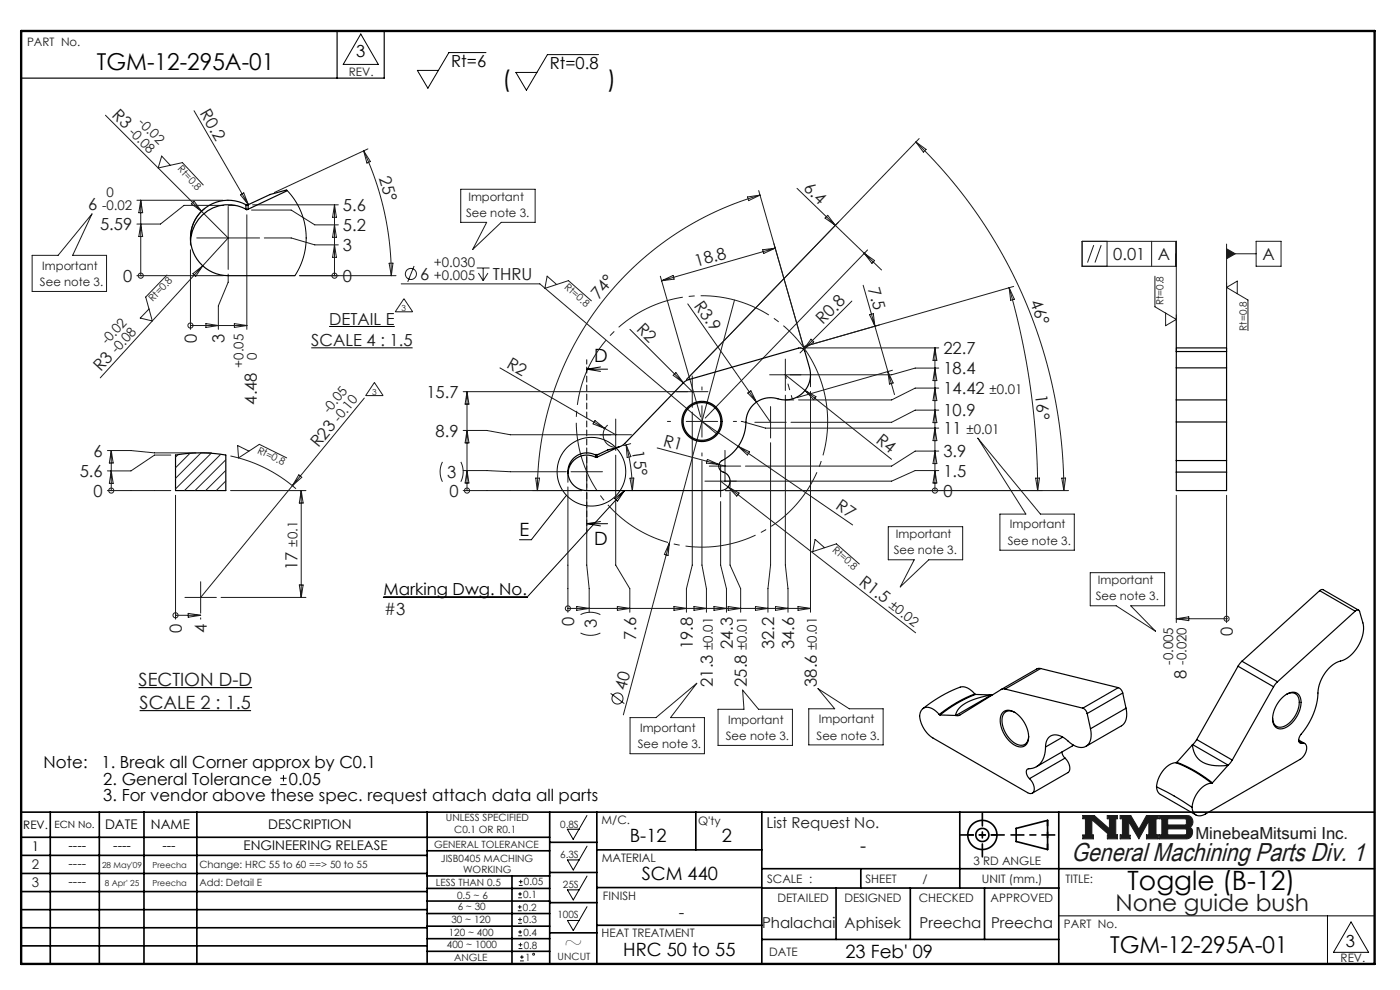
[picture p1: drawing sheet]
<svg xmlns="http://www.w3.org/2000/svg" width="297mm" height="210mm" viewBox="0 0 297 210" stroke-linecap="round" stroke-linejoin="round" font-family="sans-serif">
<g fill="none" stroke="#000" stroke-width=".35">
<path d="M4.5 172.3h287.1M4.5 177.6h112.1M10.7 172.3v32.2M21.1 172.3v32.2M30.5 172.3v32.2M41.8 172.3v32.2M90.6 172.3v32.2M116.6 172.3v32.2M116.6 178.7h10M126.6 172.3v32.2M147.6 172.3v8M161.6 172.3v32.2"/>
<path d="M203.6 172.3v16.1M215.6 175.7l6.6-1.7v6.2l-6.6-1.7zM224.6 172.3v32.2M4.5 185.3h86.1M4.5 181.4h86.1M4.5 189.1h86.1M4.5 193h86.1M4.5 196.8h86.1M90.6 199.1h26M90.6 193.8h26M90.6 188.5h26M90.6 191.1h26"/>
<path d="M90.6 180.5h26M90.6 185.8h26M90.6 196.5h26M108.6 185.8v18.5M116.6 185.1h10M116.6 191.5h10M116.6 197.9h10M126.6 196.3h35M126.6 188.3h35M126.6 180.3h35M161.6 184.3h130M161.6 199.3h63"/>
<path d="M161.6 188.4h63M177.4 188.4v10.9M182.6 184.3v4.1M193.1 188.4v10.9M208.9 188.4v10.9M4.5 200.6h86.1M90.6 201.8h26"/>
<circle cx="208.4" cy="177.1" r="3.1"/>
<circle cx="208.4" cy="177.1" r="1.39"/>
</g>
<g fill="none" stroke="#191924" stroke-width=".21">
<path d="M6.8 54.2h5.5l7.2-8.8-4.1 8.8h7.2v7.6h-15.8zM97.7 40.1h15.8v7.1h-7.2l-6 5.7 2.9-5.7h-5.5zM207.4 92.9l13.3 16.1h7.2v7.7h-15.8v-7.7h5.5zM188.4 111.7h15.8v7h-7.2l-6 5.8 2.9-5.8h-5.5zM231.3 121.5h15.8v7h-7.2l5.2 5.4-8.3-5.4h-5.5zM133.7 152.2h5.5l8.6-7.3-5.5 7.3h7.1v7.7h-15.7zM152.3 150.5h5.5l-.3-4.1 3.4 4.1h7.2v7.6h-15.8zM173.5 146.1l6.7 4.2h7.2v7.7h-15.8v-7.7h5.5zM229.7 173h2.4l3.3 2.8v-2.1h-.5v-.7h2.2v.7h-.4v3.4h.4v.8h-2.2v-.8h.4l-3.7-3.2v3.2h.4v.8h-2.3v-.8h.6v-3.4h-.6zM237.6 173h2.3l1.7 2.9 1.6-2.9h2.5v.7h-.5v3.4h.5v.8h-2.5v-.8h.5v-3l-2.1 3.8-2.1-3.6v2.9h.3v.7h-2.2v-.8h.5v-3.4h-.5zM245.9 173h6a1.34 1.34 0 0 1 1.1 1 1.34 1.34 0 0 1-.6 1.5 1.33 1.33 0 0 1 .5 1.4 1.33 1.33 0 0 1-1.2 1h-5.8v-.8h.6v-3.4h-.6zM247.7 173.7h3.8l.2 .2v.8l-.3 .3h-3.7z"/>
<path d="M247.7 175.8h3.8l.2 .3v.7l-.3 .3h-3.7z"/>
</g>
<path d="M76.5 7.2l3.8 6.5h-7.5zM124.5 173l-2.9 5-1.2-2.1h2.4M124.5 179.5l-2.9 5.1-1.2-2.2h2.4M124.5 185.8l-2.9 5.1-1.2-2.1h2.4M124.5 192.3l-2.9 5.1-1.2-2.1h2.4M224.6 194.3h67M281.6 194.3v10.2M286.6 195.6l3.7 6.4h-7.4z" fill="none" stroke="#000" stroke-width=".21"/>
<path d="M4.5 6.6h287.1" fill="none" stroke="#000" stroke-width=".21" stroke-dasharray="6.3 1.3 1.3 1.3" stroke-dashoffset="1.9"/>
<path d="M71.5 6.6v10M81.5 6.6v10h-77" fill="none" stroke="#000" stroke-width=".25"/>
<path d="M205.3 177.1h6.2M222.2 174v6.2" fill="none" stroke="#000" stroke-width=".35" stroke-dasharray="15.2 1.3 1.3 1.3" stroke-dashoffset="14.1"/>
<path d="M203.8 177.1h9.2M208.4 172.5v9.2M214.5 177.1h9.3" fill="none" stroke="#000" stroke-width=".35" stroke-dasharray="15.2 1.3 1.3 1.3" stroke-dashoffset="12.5"/>
<path d="M4.5 6.6h287.1v197.9h-287.1z" fill="none" stroke="#000" stroke-width=".5"/>
<path d="M229.7 173v.7h.6v3.4h-.6v.8h2.3v-.8h-.4v-3.2l3.7 3.2h-.4v.8h2.2v-.8h-.4v-3.4h.4v-.7h-2.2v.7h.5v2.1l-3.3-2.8zM237.6 173v.7h.5v3.4h-.5v.8h2.2v-.7h-.3v-2.9l2.1 3.6 2.1-3.8v3h-.5v.8h2.5v-.8h-.5v-3.4h.5v-.7h-2.5l-1.6 2.9-1.7-2.9zM247.7 175.8h3.8l.2 .3v.7l-.3 .3h-3.7zM245.9 173v.7h.6v3.4h-.6v.8h6.3l.5-.5 .3-.8-.1-.7-.5-.4a1.34 1.34 0 0 0 .6-1.5 1.34 1.34 0 0 0-1.1-1zM247.7 173.7h3.7l.3 .2v.9l-.3 .2h-3.7z" fill-rule="evenodd" fill="#191924"/>
<g fill="none" stroke="#191924" stroke-width=".21">
<path d="M22.4 24.4l26 26.1-27.1 29.6M36.1 35.1l-1.8-2-.7 2.5 5.1-1.1 4.4 4.7M41.2 23.5l11.5 19.9M77.1 32l1.5 2.3-.8 .3zM77.1 32a62.6 62.6 0 0 1 5.9 26.5M78.1 31.6l-19.9 9.2M169.1 40l17.9 17.3M194.3 30.1l2.2 1.6-.6 .6zM194.3 30.1a102.8 102.8 0 0 1 31.4 74M195 29.4l-49.4 51.1M29 58.5h18.4M29 42.5h18.3"/>
<path d="M29.9 42.5v16M29.9 42.5l.4 2.6h-.9zM29.9 47.5l.4 2.7h-.9zM29.9 58.5h.1M35.4 58.3l-4.5 4.7 1.4 5.1-2.5-.6 1.8-2M40.4 53v16.9M40.9 58.1l2.1-1.7-1.5 2.2zM41.2 42.7l1.5 2.1-2.1-1.6zM41.7 50.5h13.4M43.5 44.2a8 8 0 0 0-3.1 5.8M47.5 43.6h-8.5l-5 3.9h-5M48.4 58.1v1.8l-2.1 5v5"/>
<path d="M48.4 43.8v13.3M51 41.3l.7-.4 1 2.5zM52.4 45.6v24.3M53.4 44.6h8.4l5 3.1h5M53.6 43.5h18.2M56.1 50.5h5.7l5 1.4h5M63.6 58.5h20.4M71 43.5v15M71 51.9l.4 2.7h-.8zM71 43.5l.4 2.6h-.8zM71 47.7l.4 2.6h-.8zM71 58.5h.1"/>
<path d="M82.6 55.8h.8l-.4 2.7zM87.8 56.4l-1.3 3.4M101.2 56.9h2.6M101.5 57.9l1 1.6M102.5 56.9v2.6M103.5 57.9l-1 1.6M140.1 58.6l8.5 29.8M140.4 59.6l2.4-1.2 .2 .8zM158.6 41.8l2.6-.4-2.4 1.2zM161 40.4l9.5 33.2M161.2 41.4a65.2 65.2 0 0 0-47.2 62.7M161.8 53l2.7-.4-2.5 1.2z"/>
<path d="M164.5 52.6l-24.1 7M175.6 45.7l1.6 2.1-2.2-1.5zM183.4 53.7l2.1 1.6-.5 .6zM184 53l-34.4 35.7M232 52l-1.3 3.7M233.6 52l-1.3 3.7M234.9 51.2v5.3M244.3 51.2v5.3M245 58.6v6.5l4.5 2.7-2.2 1.3v-2.7M249.5 56.5h-19.9v-5.3h19.9v23.4M260.2 52.8l1.9 1-1.9 1.1zM260.2 51.8v22.8"/>
<path d="M260.2 53.8h6.3M266.5 51.2h5.3v5.3h-5.3zM40.4 69.1h.1M40.4 69.1h12M43.7 68.6l2.6 .5-2.6 .4zM49.7 68.6l2.7 .5-2.7 .4zM85.1 60.2h29.4l37.5 31.8M85.7 63.4l1.8 2.7h-3.7zM106.1 78l24.5 14.2M118.1 60.4l-2-1.8-.5 2.6 5-1.7 4.9 4.3M133.6 69.9l13.3 13.2M143.4 79l1.6 2.2-2.2-1.6z"/>
<path d="M145.9 64.5l17.6 25.1M146.9 79.7v6.7M155.8 63.6l-13.8 51.6M166.6 76.2v6.6M166.6 79.5l22.5 17.9M170.9 73.8h28.3M172.1 72l.5 .5-2.1 1.6zM180.7 63.9l-11 11M183.1 60.5l5.3 18.3M184.5 66.8l.8-.3 .3 2.7zM188.4 78.8l1.4 4.9M188.4 78.8l1.1 2.4-.8 .3z"/>
<path d="M189.3 78.5l-20.3 5.9M198.3 73.8v30.3M198.3 78.1l.4 2.6h-.8zM198.3 73.8l.4 2.6h-.8zM199.2 78.1h-5l-5 1.4h-25.9M214.1 61l1.1 2.5-.8 .2zM214.1 61a156.1 156.1 0 0 1 6 43.1M215 60.8l-44.6 12.8M262.5 62.3v-2.7l-2.3 1.4 4.5 2.6v6.5M22.8 95.6h5l5 .5h8.8M23.6 95.6v8.5M23.6 99.9l.4 2.6h-.8z"/>
<path d="M23.6 95.6l.4 2.6h-.8zM36.2 96.5h-3.4l-5 3.4h-5M48.9 96.7a30.7 30.7 0 0 1 13.9 7M52.8 95.7l-2.4-1.2 .2 2.6 4.4-2.8 5.8 2.8M77.3 84.4l-34.7 42.3M79.4 81.1l1.9 2.8h-3.7zM93.9 98a4.7 4.7 0 0 0 0 4.2M97.8 98a4.7 4.7 0 0 1 0 4.2M98.3 99.8h5l5 .3h11.8M98.3 83.1h51.9M98.3 91.3h5l5 .9h25.7M99.1 99.8l.4 2.7h-.8z"/>
<path d="M99.1 83.1v21M99.1 83.1l.4 2.6h-.8zM99.1 91.3l.4 2.7h-.8zM124.5 96.7v6.7M126.2 89.2l2.1 1.7-2.5-1zM128.9 90.2a2.67 2.67 0 0 0-.8 2.8 2.67 2.67 0 0 0 2.3 1.9M130.6 88.9v6.7M130.6 96.6v23.3l3 5v5M132.8 94.4l1 2.5-.8 .1zM132.8 94.4a36.4 36.4 0 0 1 1.3 9.7M133.8 94.1l-1.5 .4M139.4 95l14.4 3.9"/>
<path d="M145.6 89.4h6.6M146.9 87.4v32.5l-1.3 5v5M148.9 97.7v22.2l1 5v5M148.9 86.1v6.6M148.9 89.4l7.7 5.3M150.1 97.4l2.4 1.1-2.6-.3zM150.5 98.9h6.6M152.9 98.7v6.7M153.8 95.5v6.7M156.6 94.7l24.3 16.7M156.6 94.7l2.4 1.1-.4 .7zM157.2 89.4l5.2 1.4h36.8"/>
<path d="M158.6 83.4l.7-.5 1.2 2.4zM160.1 89.6h6.7M163.5 86.2v6.7M163.5 93.9v26l-.6 5v5M166.6 83.8v36.1l.6 5v5M170.8 82.8l2.3 1.4-.5 .6zM171.9 83v46.9M198.3 90.8l.4 2.7h-.8zM198.3 99.8l.4 2.7h-.8zM198.3 82.3l.4 2.7h-.8zM198.3 87l.4 2.6h-.8zM198.3 95.7l.4 2.6h-.8z"/>
<path d="M199.2 95.7h-5l-5 3.2h-31.1M199.2 99.8h-5l-5 2.3h-39.7M199.2 87h-5l-5 2.6h-21.4M199.2 82.3h-5l-5 2.5h-19.8M22.8 104.1h13.4M23.6 104.1h.1M37.2 105.1v26.2M48.9 104.1h16M63.4 100.7l.6 .5-2 1.8zM63.9 104.1v22.6M63.9 104.1l.4 2.6h-.8zM98.3 104.1h25.2"/>
<path d="M99.1 104.1h.1M113.6 101.4h.9l-.5 2.7zM120.5 103.3v26.6M121.1 100.1h6.7M124.5 104.4v15.5l.5 5v5M133.6 101.4h.9l-.4 2.7zM142 115.2l-9.8 36.4M142 115.2l-.3 2.6-.8-.2zM152.9 106.4v13.5l1.2 5v5M152.9 102.1l41.3 32.1M153.9 104.1h72.8M154.5 103.3l2.3 1.3-.5 .6z"/>
<path d="M154.9 104.4v15.5l2.2 5v5M174.9 116.2l-2-1.8-.5 2.6 5-1.6 4.9 4.2M198.3 104.1h.1M219.7 101.4h.8l-.4 2.7zM225.2 101.4h.9l-.4 2.7zM249.5 105.1v27M260.2 105.1v27M37.2 130.5h.1M37.2 130.5h5.4M39.2 126.7h6.7M39.9 130.1l2.7 .4-2.7 .4zM42.6 123.4v6.7"/>
<path d="M42.6 131.1v.2M46.9 126.7h18M63.5 124.1h.8l-.4 2.6zM120.5 129.1h.1M120.5 129.1h51.4M122.3 128.7l2.7 .4-2.7 .4zM123.2 134.3a4.7 4.7 0 0 0 4.2 0M123.2 130.4a4.7 4.7 0 0 1 4.2 0M131 128.7l2.6 .4-2.6 .4zM143 128.7l2.6 .4-2.6 .4zM147.2 128.7l2.7 .4-2.7 .4zM151.5 128.7l2.6 .4-2.6 .4z"/>
<path d="M154.5 128.7l2.6 .4-2.6 .4zM160.3 128.7l2.6 .4-2.6 .4zM164.5 128.7l2.7 .4-2.7 .4zM169.3 128.7l2.6 .4-2.6 .4zM249.5 131.2h10.7M249.5 131.2l2.7-.4v.9zM260.2 131.2h.1M129.5 147.1l2.9 2.2M109.9 193.2h.8M109.9 192.4h.8M109.9 195.9h.8M109.9 195h.8"/>
<path d="M109.9 190.4h.8M109.9 189.6h.8M109.9 198.5h.8M109.9 197.7h.8M110.1 187.8h.8M110.1 187h.8M110.3 192v.8M110.3 194.6v.9M110.3 189.2v.8M110.3 197.3v.8M110.4 200v.8M110.5 186.6v.8"/>
<path d="M110 201.2h.8M110 200.4h.8M110.3 203.8h.8M110.3 203h.8M110.7 202.6v.8"/>
<circle cx="29.9" cy="58.5" r=".54"/>
<circle cx="71" cy="58.5" r=".54"/>
<circle cx="87.2" cy="58.1" r="1.18"/>
<circle cx="40.4" cy="69.1" r=".54"/>
<circle cx="23.6" cy="104.1" r=".54"/>
<circle cx="99.1" cy="104.1" r=".54"/>
<circle cx="198.3" cy="104.1" r=".54"/>
<circle cx="37.2" cy="130.5" r=".54"/>
<circle cx="120.5" cy="129.1" r=".54"/>
<circle cx="260.2" cy="131.2" r=".54"/>
<circle cx="131" cy="148.2" r="1.18"/>
<circle cx="113.2" cy="202.4" r=".2"/>
</g>
<path d="M29.4 145.9h24.1M29.6 150.7h23.7" fill="none" stroke="#000" stroke-width=".24"/>
<g fill="none" stroke="#000" stroke-width=".21">
<path d="M103.1 11.2h-7.9l-4.4 7.5-2.3-3.8h4.5M127 11.6h-10.9l-4.4 7.5-2.3-3.7h4.5M66 73.8h21.5M69.8 69.3h14M124.5 78.3h4.4M124.5 78.3l2.9 .5M127.4 77.8l-2.9 .5M120.2 105.1l-7.5 9.4h-2.5M124.5 111.1h4.4M124.5 111.1l2.9 .5M127.4 110.6l-2.9 .5M130.4 105.7l2.1-1.6-1.5 2.2z"/>
<path d="M132.5 104.1l-20.7 22.6h-30.5M59.5 166.4h1.3M59.5 165.1h1.3M60.1 164.4v1.4"/>
<circle cx="125.5" cy="100.1" r="7.3"/>
</g>
<path d="M174.4 81.6a26.7 26.7 0 0 0-44.7-10.7 26.7 26.7 0 0 0 12.3 44.2 26.7 26.7 0 0 0 32.8-32.1l-.4-1.4" fill="none" stroke="#191924" stroke-width=".21" stroke-dasharray="15.2 1.3 1.3 1.3" stroke-linecap="butt"/>
<path d="M124.5 76.3v36.8" fill="none" stroke="#000" stroke-width=".21" stroke-dasharray="1.3 .6" stroke-dashoffset=".3"/>
<g fill="none" stroke="#191924" stroke-width=".21" stroke-dasharray="15.2 1.3 1.3 1.3">
<path d="M40.4 50.5v1.5M48.4 42.5h-.1M50 43.6h-1.5M52.4 44.6h.1M52.6 43.5h.1M169.7 73.8h.2M171.9 79.5v2.5M42.6 96.1h2.3M126.2 96.4h.9M142.2 89.4h-.6M148.9 82.7v-.6M148.9 96.1v.6"/>
<path d="M155.6 89.4h.6M166.6 84.8h1.8M120.5 100.1v2.2M154.9 102.1v1.3"/>
</g>
<path d="M166.6 79.5l1.5 5.1" fill="none" stroke="#191924" stroke-width=".21" stroke-dasharray="15.2 1.3 1.3 1.3" stroke-dashoffset="14.5"/>
<path d="M260.2 52.8l1.9 1-1.9 1.1z" fill="#191924"/>
<g fill="none" stroke="#000" stroke-width=".25">
<path d="M40.4 51a8 8 0 0 0 8 7.5h14.2M52.2 43.4a8 8 0 0 0-11.8 7.6M52.2 43.4h.4M52.2 44.4a8 8 0 0 0-11.8 6.6M52.2 44.4h.4M52.2 43.4v1M52.6 43.4v1M57.3 41.3l-4.7 2.1M60.8 40.3l-3.5 1M60.9 40.4l-8.3 4M249.5 78v6.8M249.5 74.6v-.8h10.7v.8"/>
<path d="M249.5 78h10.7M249.5 74.6h10.7M249.5 74.6v3.4M260.2 78v6.8M260.2 74.6v3.4M37.2 96.5a30.7 30.7 0 0 1 10.7 0v7.6h-10.7zM126.4 96.5a4 4 0 0 0-5.9 3.8M126.4 96.5h.2M126.4 97a4 4 0 0 0-5.9 3.3M126.4 97h.2M126.4 96.5v.5M126.6 96.5v.5"/>
<path d="M131.2 94.8l1.3-.7 12.4-12.9 .7-.5 23.8-6.9a1.07 1.07 0 0 1 1.3 .8l1 3.4a5.4 5.4 0 0 1-1.5 5.5 5.4 5.4 0 0 1-5.6 1 5.3 5.3 0 0 0-6.4 5.6 9.7 9.7 0 0 1-5.4 7.9 1.37 1.37 0 0 0 .9 2.2 2 2 0 0 1 1.1 2.3 2 2 0 0 1-1.9 1.6h-28.4a4 4 0 0 1-4-3.8M131.2 94.8l-4.6 2.2M131.2 94.8l-2.3 .7-2.3 1M249.5 84.8v4.7M249.5 89.5v8.2M249.5 97.7v2.4M249.5 84.8h10.7M249.5 89.5h10.7M249.5 97.7h10.7M260.2 84.8v4.7M260.2 89.5v8.2M260.2 97.7v2.4"/>
<path d="M249.5 100.1v4h10.7v-4M249.5 100.1h10.7M280 125.3l.4-.3 .3 .1 7.5 4.3M280 125.3l7.5 4.3M280 125.3l-16.5 15M287.5 129.6a.51 .51 0 0 1 .5-.2 .51 .51 0 0 1 .4 .3l.7 2.4a7.6 7.6 0 0 1-4.7 8.1 7.7 7.7 0 0 0-4.8 7.3 15.6 15.6 0 0 1-3.9 8.6 .85 .85 0 0 0-.2 .9 .85 .85 0 0 0 .7 .7M287.5 129.6l-16.5 15M199.2 151.6a3 3 0 0 0-3.2-1.4 2.7 2.7 0 0 0-.4 3.6 6.1 6.1 0 0 0 2.3 2.8l20.1 11.5a.94 .94 0 0 0 1.2 0 .94 .94 0 0 0 .2-1.2l-.5-1.1-.5-.6M199.2 151.6l.2 .1M199.4 151.7l3.3 .1M202.7 151.8h.1M203.7 145.8a29 29 0 0 0-7.9 4.5"/>
<path d="M203.7 145.8a3.1 3.1 0 0 1 3.1 1.4M206.8 147.2a28.1 28.1 0 0 0-7.6 4.4M206.8 147.2l.2 .1M207 147.3a28.1 28.1 0 0 0-7.6 4.4M207 147.3l3.2 .1M210.2 147.4a12.2 12.2 0 0 0-6.7 2.8l-.5 .8-.3 .8M210.2 147.4h.1M210.3 147.4l.2 .1M210.3 147.4l-7.5 4.4M212.4 146.3l-8.8 5.4-.8 .1M212.8 151.1a2.41 2.41 0 0 1 3.2 .6 5.9 5.9 0 0 1 2 5.8 1.82 1.82 0 0 1-2.9 .5 6.2 6.2 0 0 1-2.7-6.3zM213.2 146.2l-.8 .1"/>
<path d="M213.2 146.2l16.5 4M215.3 151.1a1.74 1.74 0 0 0-2 0 1.74 1.74 0 0 0-.7 1.9 5.8 5.8 0 0 0 3.7 5.1 1.64 1.64 0 0 0 1.9-1.9M220.8 141.8l-.8 .1-7.6 4.3M220.8 141.8l-7.6 4.4M220.8 141.8l16.4 4.1M221.8 158.5a4.1 4.1 0 0 1-3.2 4.5 .81 .81 0 0 0-.9 .4 .81 .81 0 0 0 .2 1l.5 .8M225.3 159.5l.2 .8 .4 .5M225.4 156.4l-3.6 2.1M227.7 158.1l-7.8 4.5M229.7 150.2a1.54 1.54 0 0 1 .9 1.2M230.6 151.4l.7 3.2M231.3 154.6a3.2 3.2 0 0 1-1.2 3.8 4 4 0 0 1-3.8-1.5 2.73 2.73 0 0 0-3.9-.4l-.4 .9-.2 1.1"/>
<path d="M237.2 145.9a1.54 1.54 0 0 1 1 1.1M237.2 145.9l-7.5 4.3M238.2 147l-7.6 4.4M238.2 147l.7 3.2M238.9 150.2a3.3 3.3 0 0 1-1 3.8l-7.5 4.3M238.9 150.2l-7.6 4.4M253 158a4.6 4.6 0 0 0 4.8 4.4h2.7M253 158l-3.3 3.7M253 158l7.6 4.3M253 158h.1M253.9 156.9l-.9 1.1M253.9 156.9l7.5 4.3"/>
<path d="M262.6 141.3l7.6 4.4M262.6 141.3l-8.7 15.6M263.5 140.3l-.9 1M263.5 140.3l7.5 4.3M270.2 145.7l-8.8 15.5M271 144.6l-.8 1.1M272 148a2.47 2.47 0 0 1 3.5-.7 4.5 4.5 0 0 1-.6 5.1 3.7 3.7 0 0 1-3.9 2.1 2.68 2.68 0 0 1-.8-3.3 7.1 7.1 0 0 1 1.8-3.2zM272.9 147.3a1.71 1.71 0 0 1 2-.1 1.71 1.71 0 0 1 .7 1.8 5.7 5.7 0 0 1-3.9 5.3 1.66 1.66 0 0 1-1.7-1.9M275.5 157l1.3 .7M275.5 157.3l.7 .4M276.2 157.7a.93 .93 0 0 1 .9 .3 .93 .93 0 0 1 .1 1 3.2 3.2 0 0 1-1.4 2.1l-20.1 11.6a1.7 1.7 0 0 1-1.9 .2 1.7 1.7 0 0 1-.9-1.6M225.9 160.8a2.21 2.21 0 0 1 .6 3.1l-7.5 4.3"/>
<path d="M225.9 160.8l-7.5 4.4M245.3 166.9l3.8 2 3.8 2.4M245.3 166.9l.3 .9 .4 .6 7.7 4.5M249.5 161.8a28.1 28.1 0 0 1 7.5 4.3M249.5 161.8a5 5 0 0 0-4 4.2l-.2 .9M249.7 161.7a28.1 28.1 0 0 1 7.5 4.4M249.7 161.7l-.2 .1M257 166.1a5 5 0 0 0-4 4.2l-.1 1M257.2 166.1h-.2M260.5 162.4l-3.3 3.7M260.6 162.3l-.1 .1M261.4 161.2l-.8 1.1"/>
<circle cx="148.9" cy="89.4" r="4"/>
<circle cx="148.9" cy="89.4" r="4.3"/>
</g>
<path d="M37.8 96.4l-.6 .6M40.3 96.1l-3.1 3.1M42.6 96.1l-5.4 5.4M44.8 96.1l-7.6 7.6M46.8 96.4l-7.7 7.7M47.9 97.5l-6.5 6.6M47.9 99.8l-4.3 4.3M47.9 102l-2 2.1" fill="none" stroke="#191924" stroke-width=".21"/>
<path d="M60.8 40.3l1.5 1.9 1.3 2.1 .8 2.4 .5 2.4v2.5l-.4 2.4-.8 2.3-1.1 2.2" fill="none" stroke="#000" stroke-width=".21"/>
<text font-size="5.6" x="239.2" y="188.7">Toggle (B-12)</text>
<text font-size="5.5" fill="#191924" x="227.3" y="182.7">General Machining Parts Div. 1</text>
<g font-size="4.9">
<text x="20.5" y="14.8">TGM-12-295A-01</text>
<text x="106.6" y="18.4">(</text>
<text x="128.9" y="18.4">)</text>
<text x="119.6" y="201.6">~</text>
<text x="235.5" y="202.1">TGM-12-295A-01</text>
</g>
<text font-size="4.9" fill="#191924" x="236.7" y="193.3">None guide bush</text>
<g font-size="3.9">
<text x="126" y="76.7">D</text>
<text x="110.2" y="113.7">E</text>
<text x="126" y="115.6">D</text>
<text x="133.6" y="178.6">B-12</text>
<text x="153.1" y="178.6">2</text>
<text x="182.5" y="180.6">-</text>
<text x="136.2" y="186.6">SCM 440</text>
<text x="132.2" y="202.9">HRC 50 to 55</text>
<text x="179.4" y="203.3">23 Feb' 09</text>
</g>
<g font-size="3.9" fill="#191924">
<text x="29.4" y="145.4">SECTION D-D</text>
<text x="29.6" y="150.3">SCALE 2 : 1.5</text>
</g>
<g font-size="3.5">
<text x="75.6" y="12.1">3</text>
<text x="95.7" y="14.2">Rt=6</text>
<text x="116.6" y="14.6">Rt=0.8</text>
<text x="81.3" y="126.2">Marking Dwg. No.</text>
<text x="9.2" y="162.9">Note:</text>
<text x="21.5" y="162.9">1. Break all Corner approx by C0.1</text>
<text x="21.9" y="166.4">2. General Tolerance</text>
<text x="61.3" y="166.4">0.05</text>
<text x="21.9" y="169.9">3. For vendor above these spec. request attach data all parts</text>
<text x="285.5" y="200.9">3</text>
</g>
<g font-size="3.5" fill="#191924">
<text x="42.3" y="24" transform="rotate(60 42.3 24)">R0.2</text>
<text x="23.6" y="24.6" transform="rotate(45 23.6 24.6)">R3</text>
<text x="80.4" y="37.8" transform="rotate(73 80.4 37.8)">25°</text>
<text x="170.3" y="40.1" transform="rotate(44 170.3 40.1)">6.4</text>
<text x="18.7" y="44.6">6</text>
<text x="72.8" y="44.8">5.6</text>
<text x="21.2" y="48.9">5.59</text>
<text x="72.8" y="53.3">3</text>
<text x="72.8" y="49">5.2</text>
<text x="26.1" y="59.8">0</text>
<text x="72.8" y="59.8">0</text>
<text x="89.1" y="59.4">6</text>
<text x="104.6" y="59.4">THRU</text>
<text x="147.8" y="56.6" transform="rotate(-16 147.8 56.6)">18.8</text>
<text x="236.2" y="55.2">0.01</text>
<text x="245.6" y="55.2">A</text>
<text x="267.8" y="55.2">A</text>
<text x="127" y="63.6" transform="rotate(-50 127 63.6)">74°</text>
<text x="147.1" y="64.8" transform="rotate(55 147.1 64.8)">R3.9</text>
<text x="184.1" y="61.2" transform="rotate(74 184.1 61.2)">7.5</text>
<text x="218.5" y="64.1" transform="rotate(69 218.5 64.1)">46°</text>
<text x="69.8" y="68.9">DETAIL E</text>
<text x="134.9" y="70" transform="rotate(45 134.9 70)">R2</text>
<text x="174.5" y="69" transform="rotate(-45 174.5 69)">R0.8</text>
<text x="41.7" y="72.8" transform="rotate(-90 41.7 72.8)">0</text>
<text x="47.7" y="72.8" transform="rotate(-90 47.7 72.8)">3</text>
<text x="66" y="73.4">SCALE 4 : 1.5</text>
<text x="107.3" y="77.9" transform="rotate(30 107.3 77.9)">R2</text>
<text x="200.1" y="75.1">22.7</text>
<text x="21.4" y="78.9" transform="rotate(-48 21.4 78.9)">R3</text>
<text x="200.1" y="83.7">14.42</text>
<text x="200.1" y="79.4">18.4</text>
<text x="219.6" y="83.8" transform="rotate(84 219.6 83.8)">16°</text>
<text x="54.5" y="85.8" transform="rotate(-90 54.5 85.8)">4.48</text>
<text x="90.4" y="84.4">15.7</text>
<text x="200.1" y="88.3">10.9</text>
<text x="67.6" y="95.1" transform="rotate(-51 67.6 95.1)">R23</text>
<text x="92.4" y="92.6">8.9</text>
<text x="134.1" y="95.8" transform="rotate(81 134.1 95.8)">15°</text>
<text x="140.6" y="94.6" transform="rotate(15 140.6 94.6)">R1</text>
<text x="185.6" y="93.7" transform="rotate(39 185.6 93.7)">R4</text>
<text x="200.1" y="92.2">11</text>
<text x="16.9" y="101.2">5.6</text>
<text x="19.9" y="96.9">6</text>
<text x="94.8" y="101.4">3</text>
<text x="200.1" y="97">3.9</text>
<text x="200.1" y="101.2">1.5</text>
<text x="19.9" y="105.4">0</text>
<text x="95.3" y="105.4">0</text>
<text x="177.1" y="107.9" transform="rotate(34 177.1 107.9)">R7</text>
<text x="200.1" y="105.4">0</text>
<text x="63.1" y="120.9" transform="rotate(-90 63.1 120.9)">17</text>
<text x="182.1" y="123.8" transform="rotate(38 182.1 123.8)">R1.5</text>
<text x="81.5" y="130.5">#3</text>
<text x="38.6" y="134.3" transform="rotate(-90 38.6 134.3)">0</text>
<text x="43.9" y="134.3" transform="rotate(-90 43.9 134.3)">4</text>
<text x="121.8" y="132.8" transform="rotate(-90 121.8 132.8)">0</text>
<text x="126.6" y="133.3" transform="rotate(-90 126.6 133.3)">3</text>
<text x="134.9" y="135.7" transform="rotate(-90 134.9 135.7)">7.6</text>
<text x="147" y="137.7" transform="rotate(-90 147 137.7)">19.8</text>
<text x="155.4" y="137.7" transform="rotate(-90 155.4 137.7)">24.3</text>
<text x="164.3" y="137.7" transform="rotate(-90 164.3 137.7)">32.2</text>
<text x="168.5" y="137.7" transform="rotate(-90 168.5 137.7)">34.6</text>
<text x="261.5" y="135" transform="rotate(-90 261.5 135)">0</text>
<text x="251.7" y="143.9" transform="rotate(-90 251.7 143.9)">8</text>
<text x="132.8" y="146.6" transform="rotate(-75 132.8 146.6)">40</text>
<text x="151.2" y="145.7" transform="rotate(-90 151.2 145.7)">21.3</text>
<text x="158.5" y="145.7" transform="rotate(-90 158.5 145.7)">25.8</text>
<text x="173.3" y="145.7" transform="rotate(-90 173.3 145.7)">38.6</text>
<text x="253.6" y="178.1">MinebeaMitsumi Inc.</text>
<text x="144" y="194.8">-</text>
</g>
<g font-size="3.2" fill="#191924">
<text x="162.6" y="175.5">List Request No.</text>
<text x="161.7" y="196.8">Phalachai</text>
<text x="179.2" y="196.8">Aphisek</text>
<text x="195.1" y="196.8">Preecha</text>
<text x="210.2" y="196.8">Preecha</text>
</g>
<g font-size="2.8" fill="#191924">
<text x="27.2" y="28.2" transform="rotate(45 27.2 28.2)">-0.08</text>
<text x="29.2" y="26.2" transform="rotate(45 29.2 26.2)">-0.02</text>
<text x="22.6" y="41.8">0</text>
<text x="21.7" y="44.6">-0.02</text>
<text x="92" y="56.6">+0.030</text>
<text x="92" y="59.4">+0.005</text>
<text x="22.7" y="73.3" transform="rotate(-48 22.7 73.3)">-0.02</text>
<text x="24.8" y="75.2" transform="rotate(-48 24.8 75.2)">-0.08</text>
<text x="54.5" y="76.3" transform="rotate(-90 54.5 76.3)">0</text>
<text x="51.7" y="78" transform="rotate(-90 51.7 78)">+0.05</text>
<text x="209.9" y="83.7">±0.01</text>
<text x="69.8" y="87.9" transform="rotate(-51 69.8 87.9)">-0.05</text>
<text x="72" y="89.7" transform="rotate(-51 72 89.7)">-0.10</text>
<text x="205" y="92.2">±0.01</text>
<text x="63.1" y="116" transform="rotate(-90 63.1 116)">±0.1</text>
<text x="188.4" y="128.7" transform="rotate(38 188.4 128.7)">±0.02</text>
<text x="151.2" y="137.9" transform="rotate(-90 151.2 137.9)">±0.01</text>
<text x="158.5" y="137.9" transform="rotate(-90 158.5 137.9)">±0.01</text>
<text x="173.3" y="137.9" transform="rotate(-90 173.3 137.9)">±0.01</text>
<text x="248.9" y="141" transform="rotate(-90 248.9 141)">-0.005</text>
<text x="251.7" y="141" transform="rotate(-90 251.7 141)">-0.020</text>
<text x="6.8" y="184.4">2</text>
<text x="14.5" y="184.1">----</text>
<text x="6.8" y="188.3">3</text>
<text x="14.5" y="188">----</text>
</g>
<g font-size="2.8">
<text x="22.3" y="175.9">DATE</text>
<text x="32" y="175.9">NAME</text>
<text x="56.9" y="175.9">DESCRIPTION</text>
<text x="6.8" y="180.6">1</text>
<text x="14.5" y="180.3">----</text>
<text x="24" y="180.3">----</text>
<text x="34.5" y="180.3">---</text>
<text x="51.7" y="180.3">ENGINEERING RELEASE</text>
</g>
<g font-size="2.5" fill="#191924">
<text x="5.7" y="9.8">PART No.</text>
<text x="74" y="16">REV.</text>
<text x="98.9" y="46">See note 3.</text>
<text x="99.4" y="42.6">Important</text>
<text x="9" y="57.2">Important</text>
<text x="8.5" y="60.7">See note 3.</text>
<text x="214.3" y="112.1">Important</text>
<text x="189.6" y="117.6">See note 3.</text>
<text x="190.1" y="114.1">Important</text>
<text x="213.8" y="115.6">See note 3.</text>
<text x="232.9" y="123.9">Important</text>
<text x="232.4" y="127.4">See note 3.</text>
<text x="135.8" y="155.3">Important</text>
<text x="154.5" y="153.5">Important</text>
<text x="173.7" y="153.4">Important</text>
<text x="135.3" y="158.7">See note 3.</text>
<text x="154" y="157">See note 3.</text>
<text x="173.2" y="156.9">See note 3.</text>
<text x="127.6" y="174.8">M/C.</text>
<text x="148.1" y="175.1">Q'ty</text>
<text x="127.6" y="182.8">MATERIAL</text>
<text x="206.5" y="183.6">3 RD ANGLE</text>
<text x="127.9" y="191">FINISH</text>
<text x="162.7" y="187.2">SCALE :</text>
<text x="164.9" y="191.4">DETAILED</text>
<text x="179.1" y="191.4">DESIGNED</text>
<text x="183.6" y="187.2">SHEET</text>
<text x="194.9" y="191.4">CHECKED</text>
<text x="195.7" y="187.2">/</text>
<text x="208.3" y="187.2">UNIT (mm.)</text>
<text x="210.2" y="191.4">APPROVED</text>
<text x="226" y="187.2">TITLE:</text>
<text x="225.7" y="196.8">PART No.</text>
<text x="127.6" y="198.9">HEAT TREATMENT</text>
<text x="163.2" y="202.9">DATE</text>
<text x="284.4" y="204.1">REV.</text>
</g>
<text font-size="2.5" x="4.9" y="175.9">REV.</text>
<g font-size="2.1" fill="#191924">
<text x="37.6" y="35.9" transform="rotate(47 37.6 35.9)">Rt=0.8</text>
<text x="32.4" y="64.1" transform="rotate(-46 32.4 64.1)">Rt=0.8</text>
<text x="119.6" y="61.1" transform="rotate(41 119.6 61.1)">Rt=0.8</text>
<text x="246.8" y="64.8" transform="rotate(-90 246.8 64.8)">Rt=0.8</text>
<text x="264.5" y="70.1" transform="rotate(-90 264.5 70.1)">Rt=0.8</text>
<text x="54.5" y="96" transform="rotate(26 54.5 96)">Rt=0.8</text>
<text x="176.5" y="116.9" transform="rotate(41 176.5 116.9)">Rt=0.8</text>
<text x="92.1" y="179.9">GENERAL TOLERANCE</text>
<text x="94.6" y="174.2">UNLESS SPECIFIED</text>
<text x="96.4" y="176.8">C0.1 OR R0.1</text>
<text x="118.8" y="175.5">0.8S</text>
<text x="42.3" y="184.1">Change: HRC 55 to 60 ==&gt; 50 to 55</text>
<text x="93.5" y="182.9">JISB0405 MACHING</text>
<text x="98.2" y="185.3">WORKING</text>
<text x="118.8" y="181.9">6.3S</text>
<text x="42.3" y="188">Add: Detail E</text>
<text x="92.5" y="187.9">LESS THAN 0.5</text>
<text x="97" y="190.7">0.5 ~ 6</text>
<text x="111" y="190.4">0.1</text>
<text x="111.2" y="187.8">0.05</text>
<text x="119.4" y="188.4">25S</text>
<text x="95.8" y="195.8">30 ~ 120</text>
<text x="97.1" y="193.1">6 ~ 30</text>
<text x="110.9" y="193.2">0.2</text>
<text x="111" y="195.9">0.3</text>
<text x="118.2" y="194.8">100S</text>
<text x="94.8" y="201.1">400 ~ 1000</text>
<text x="95.2" y="198.5">120 ~ 400</text>
<text x="96.3" y="203.9">ANGLE</text>
<text x="111" y="198.5">0.4</text>
<text x="111.1" y="201.2">0.8</text>
<text x="111.4" y="203.8">1</text>
<text x="118.3" y="203.7">UNCUT</text>
</g>
<text font-size="2.1" x="11.6" y="175.6">ECN No.</text>
<g font-size="1.8" fill="#191924">
<text x="85.2" y="65.9">3</text>
<text x="78.9" y="83.7">3</text>
<text x="21.6" y="184.1">28 May'09</text>
<text x="32.4" y="184.1">Preecha</text>
<text x="22.3" y="188">8 Apr' 25</text>
<text x="32.4" y="188">Preecha</text>
</g>
</svg>
